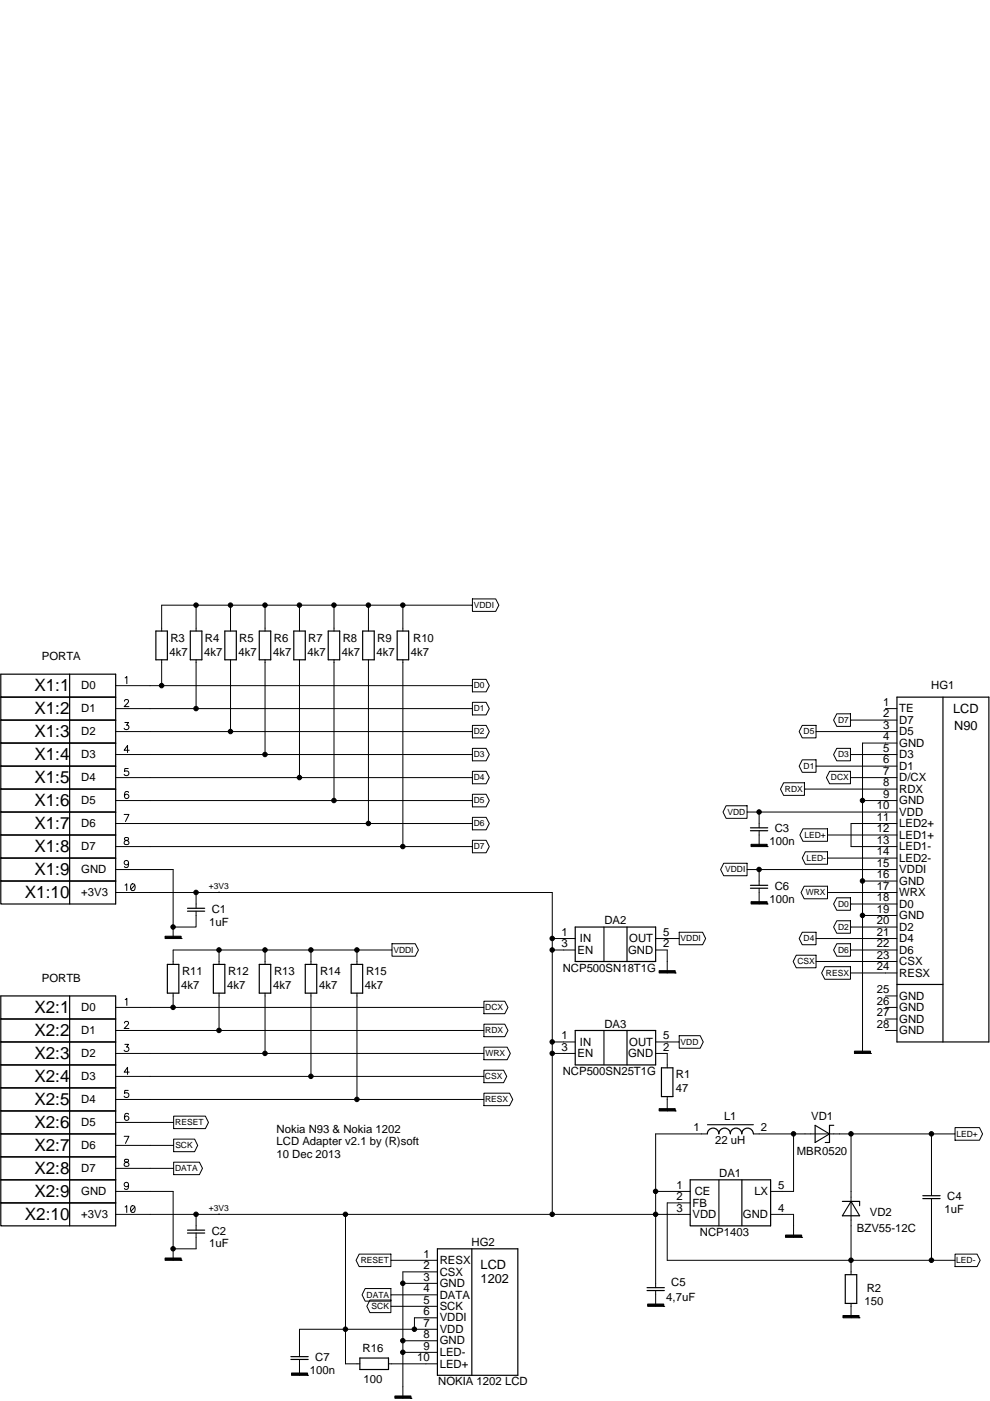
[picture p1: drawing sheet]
<svg xmlns="http://www.w3.org/2000/svg" width="210mm" height="297mm" viewBox="0 0 210 297" stroke-linecap="round" stroke-linejoin="round" font-family="sans-serif">
<g fill="#000" stroke="#000" stroke-width=".21">
<path d="M159.3 179v.5h3.4v-.5z" fill-rule="evenodd"/>
<path d="M35 198.5v.5h3.4v-.5z" fill-rule="evenodd"/>
<path d="M159.3 191.2v.5h3.4v-.5z" fill-rule="evenodd"/>
<path d="M139.8 205.8v.5h3.4v-.5z" fill-rule="evenodd"/>
<path d="M139.8 235.1v.4h3.4v-.4z" fill-rule="evenodd"/>
<path d="M181.2 222.9v.5h3.4v-.5z" fill-rule="evenodd"/>
<path d="M35 266.7v.5h3.4v-.5z" fill-rule="evenodd"/>
<path d="M137.4 276.5v.5h3.4v-.5z" fill-rule="evenodd"/>
<path d="M166.6 261.9v.4h3.4v-.4z" fill-rule="evenodd"/>
<path d="M178.8 278.9v.5h3.4v-.5z" fill-rule="evenodd"/>
<path d="M61.8 291.1v.5h3.4v-.5z" fill-rule="evenodd"/>
<path d="M83.8 296v.5h3.4v-.5z" fill-rule="evenodd"/>
<circle cx="41.6" cy="128.3" r=".48"/>
<circle cx="48.9" cy="128.3" r=".48"/>
<circle cx="56.2" cy="128.3" r=".48"/>
<circle cx="63.5" cy="128.3" r=".48"/>
<circle cx="70.8" cy="128.3" r=".48"/>
<circle cx="78.1" cy="128.3" r=".48"/>
<circle cx="85.4" cy="128.3" r=".48"/>
<circle cx="34.3" cy="145.4" r=".48"/>
<circle cx="41.6" cy="150.2" r=".48"/>
<circle cx="48.9" cy="155.1" r=".48"/>
<circle cx="56.2" cy="160" r=".48"/>
<circle cx="63.5" cy="164.9" r=".48"/>
<circle cx="70.8" cy="169.7" r=".48"/>
<circle cx="78.1" cy="174.6" r=".48"/>
<circle cx="85.4" cy="179.5" r=".48"/>
<circle cx="161" cy="172.2" r=".48"/>
<circle cx="182.9" cy="169.7" r=".48"/>
<circle cx="36.7" cy="196.5" r=".48"/>
<circle cx="41.6" cy="189.2" r=".48"/>
<circle cx="117.1" cy="199" r=".48"/>
<circle cx="161" cy="184.3" r=".48"/>
<circle cx="182.9" cy="186.8" r=".48"/>
<circle cx="182.9" cy="194.1" r=".48"/>
<circle cx="36.7" cy="213.6" r=".48"/>
<circle cx="46.5" cy="201.4" r=".48"/>
<circle cx="46.5" cy="218.5" r=".48"/>
<circle cx="56.2" cy="201.4" r=".48"/>
<circle cx="65.9" cy="201.4" r=".48"/>
<circle cx="75.7" cy="201.4" r=".48"/>
<circle cx="117.1" cy="201.4" r=".48"/>
<circle cx="56.2" cy="223.3" r=".48"/>
<circle cx="65.9" cy="228.2" r=".48"/>
<circle cx="75.7" cy="233.1" r=".48"/>
<circle cx="117.1" cy="223.3" r=".48"/>
<circle cx="117.1" cy="220.9" r=".48"/>
<circle cx="41.6" cy="257.5" r=".48"/>
<circle cx="73.3" cy="257.5" r=".48"/>
<circle cx="117.1" cy="257.5" r=".48"/>
<circle cx="139.1" cy="257.5" r=".48"/>
<circle cx="139.1" cy="252.6" r=".48"/>
<circle cx="168.3" cy="240.4" r=".48"/>
<circle cx="180.5" cy="240.4" r=".48"/>
<circle cx="197.6" cy="240.4" r=".48"/>
<circle cx="36.7" cy="264.8" r=".48"/>
<circle cx="85.4" cy="272.1" r=".48"/>
<circle cx="180.5" cy="267.2" r=".48"/>
<circle cx="197.6" cy="267.2" r=".48"/>
<circle cx="73.3" cy="281.8" r=".48"/>
<circle cx="85.4" cy="284.3" r=".48"/>
<circle cx="85.4" cy="286.7" r=".48"/>
<circle cx="87.9" cy="281.8" r=".48"/>
</g>
<g fill="none" stroke="#000" stroke-width=".21">
<path d="M34.3 139.9v5.5M41.6 139.9v10.3M41.6 128.3v5.5M48.9 128.3v5.5M48.9 139.9v15.2M56.2 139.9v20.1M56.2 128.3v5.5M63.5 139.9v25M63.5 128.3v5.5M70.8 128.3v5.5M70.8 139.9v29.8M78.1 128.3v5.5"/>
<path d="M78.1 139.9v34.7M85.4 128.3v5.5M85.4 139.9v39.6M100.2 127h4.9l.7 1.3-.7 1.3h-4.9zM100.2 128.3h-65.9v5.5M24.5 155.1h75.7M24.5 150.2h75.7M24.5 145.4h75.7M24.5 160h75.7M26.4 148.7l.3-.4h.3l.3 .3-.2 .5-.8 .7h1M26.5 153.2h.8l-.5 .6a.5 .5 0 0 1 .4 .8 .5 .5 0 0 1-.9-.2M26.5 143.7l.4-.3v1.5"/>
<path d="M27.4 159.1h-1.1l.8-1v1.5M100.2 153.8h2.9l.7 1.3-.7 1.3h-2.9zM100.2 148.9h2.9l.7 1.3-.7 1.4h-2.9zM100.2 158.7h2.9l.7 1.3-.7 1.3h-2.9zM100.2 144h2.9l.7 1.4-.7 1.3h-2.9zM170.2 153.8h2.9v2.6h-2.9l-.7-1.3zM173.1 155.1h17.1M177.5 158.7h2.9v2.6h-2.9l-.7-1.3zM177.5 151.3h2.9v2.7h-2.9l-.7-1.3zM180.4 160h9.8M180.4 152.7h9.8M187.8 150.2h2.4"/>
<path d="M190.2 157.5h-7.3v65.9M24.5 179.5h75.7M24.5 164.9h75.7M24.5 174.6h75.7M26.3 172.7h1l-.7 1.5M26.5 177.6v.5l.6 .2a.41 .41 0 0 1 .3 .4 .41 .41 0 0 1-.4 .4l-.5-.1-.2-.4 .2-.3 .7-.2 .1-.3a.57 .57 0 0 0-.8-.2zM27.2 162.9h-.7l-.1 .7 .5-.2 .3 .2 .1 .5-.5 .4-.5-.3M27.3 168l-.1-.1a.51 .51 0 0 0-.7 .2 .85 .85 0 0 0 .3 1.2 .47 .47 0 0 0 .5-.4 .47 .47 0 0 0-.4-.5 .47 .47 0 0 0-.5 .4M100.2 178.2h2.9l.7 1.3-.7 1.3h-2.9zM100.2 168.4h2.9l.7 1.3-.7 1.4h-2.9zM100.2 163.5h2.9l.7 1.4-.7 1.3h-2.9zM100.2 173.3h2.9l.7 1.3-.7 1.3h-2.9z"/>
<path d="M100.2 169.7h-75.7M154 170.8h4.5v2.7h-4.5l-.6-1.3zM158.5 172.2h31.7M161 172.2v3.3M161 176.1v3.4M166.2 166h4.4v2.6h-4.4l-.7-1.3zM170.2 161.1h2.9v2.6h-2.9l-.7-1.3zM170.3 175.7h5.2v2.7h-5.2l-.6-1.4zM170.6 167.3h19.6M173.1 162.4h17.1M176 163.5h4.4v2.7h-4.4l-.7-1.3zM182.9 169.7h7.3"/>
<path d="M190.2 177h-14.7M190.2 164.9h-9.8M190.2 174.6h-9.7v4.9h9.7M24.5 184.4h12.2v14.6M24.5 189.2h92.6v68.3M26.5 187.7l.4-.3v1.4M27.3 182.9a.47 .47 0 0 1-.7 .4 .47 .47 0 0 1-.2-.7 .47 .47 0 0 1 .8 0l.1 .3a.69 .69 0 0 1-.6 1l-.3-.2M27.9 187.5a.48 .48 0 0 1 .7 .2l.1 .3a.61 .61 0 0 1-.6 .8 .91 .91 0 0 1-.2-1.3zM28.6 187.7l-.8 .9M41.6 193.2v3.4h-4.9M41.6 189.2v3.4M46.5 189.1v.1"/>
<path d="M117.1 199h4.9M139.1 199h5M144.1 197.7h4.9l.7 1.3-.7 1.3h-4.9zM153.5 183h5v2.7h-5l-.7-1.3zM158.5 184.4h31.7M161 184.4v3.3M161 188.3v3.4M170.2 197.7h2.9v2.6h-2.9l-.7-1.3zM170.6 187.9h4.9v2.7h-4.9l-.7-1.4zM170.8 180.6h4.7v2.6h-4.7l-.6-1.3zM173.1 199h17.1M175.5 189.2h14.7"/>
<path d="M175.5 181.9h14.7M177.5 190.4h2.9v2.6h-2.9l-.7-1.3zM177.5 195.2h2.9v2.7h-2.9l-.7-1.3zM180.4 191.7h9.8M180.4 196.6h9.8M182.9 194.1h7.3M190.2 186.8h-7.3M24.5 213.6h78.1M24.5 218.5h78.1M26.4 216.9l.3-.3h.3l.3 .2-.2 .5-.8 .8h1M26.5 211.9l.4-.2v1.5M36.7 210.6v3"/>
<path d="M46.5 201.4v3.1M46.5 210.6v7.9M56.2 201.4v3.1M56.2 210.6v12.8M66 201.4v3.1M66 210.6v17.6M75.7 201.4v3.1M75.7 210.6v22.5M83.1 201.4h-46.4v3.1M83.1 200.1h5l.7 1.3-.7 1.3h-5zM102.6 212.3h4.5l.6 1.3-.6 1.3h-4.5zM102.6 217.1h4.5l.6 1.4-.6 1.3h-4.5z"/>
<path d="M117.1 201.4h4.9M139.1 201.4h2.4v4.9M144.1 219.6h4.4l.7 1.3-.7 1.4h-4.4zM168.9 202.5h4.2v2.7h-4.2l-.7-1.3zM173.1 203.9h17.1M174.9 205h5.5v2.6h-5.5l-.6-1.3zM177.5 200.1h2.9v2.6h-2.9l-.7-1.3zM180.4 201.4h9.8M180.4 206.3h9.8M187.8 213.6h2.4M187.8 218.5h2.4M187.8 211.2h2.4"/>
<path d="M187.8 216h2.4M24.5 223.4h78.1M24.5 238h12.3M24.5 228.2h78.1M24.5 233.1h78.1M26.5 221.4h.8l-.5 .6a.5 .5 0 0 1 .4 .8 .5 .5 0 0 1-.9-.1M27.2 231.2h-.7l-.1 .6 .5-.1 .3 .1 .1 .6-.5 .3-.5-.3M27.3 236.3l-.1-.2a.51 .51 0 0 0-.7 .2 .85 .85 0 0 0 .3 1.3 .47 .47 0 0 0 .5-.5 .47 .47 0 0 0-.4-.5 .47 .47 0 0 0-.5 .5M27.4 227.3h-1.1l.8-1v1.5M36.8 236.6h6.8l.6 1.4-.6 1.3h-6.8zM102.6 226.9h4.2l.7 1.3-.7 1.4h-4.2zM102.6 222h5l.6 1.4-.6 1.3h-5z"/>
<path d="M102.6 231.8h5.5l.7 1.3-.7 1.3h-5.5zM117.1 220.9h4.9M117.1 223.4h4.9M139.1 220.9h5M139.1 223.4h2.4v3M141.5 232.5v3M202.6 239.1h5.2l.6 1.3-.6 1.3h-5.2zM24.5 252.6h12.2v14.6M24.5 257.5h121.9M24.5 247.7h12.3M26.3 240.9h1l-.7 1.5M26.5 245.9v.4l.6 .2a.41 .41 0 0 1 .3 .4 .41 .41 0 0 1-.4 .4l-.5-.1-.2-.4 .2-.3 .7-.2 .1-.3a.57 .57 0 0 0-.8-.1z"/>
<path d="M26.5 255.9l.4-.3v1.5M27.3 251.2a.47 .47 0 0 1-.7 .4 .47 .47 0 0 1-.2-.8 .47 .47 0 0 1 .8 .1l.1 .3a.69 .69 0 0 1-.6 1l-.3-.2M27.9 255.7a.48 .48 0 0 1 .7 .2l.1 .3a.61 .61 0 0 1-.6 .9 .91 .91 0 0 1-.2-1.4zM28.6 255.9l-.8 .9M36.8 242.8h-12.3M36.8 241.5h4.5l.6 1.3-.6 1.4h-4.5zM36.8 246.4h5.5l.6 1.3-.6 1.3h-5.5zM41.6 257.5v3.3M46.5 257.3v.2M73.3 257.5v31.7h3M139.1 252.6h7.3M146.4 255h-4.9v12.2h61.1"/>
<path d="M150.1 240.4h-11v32.6M159.8 240.4h20.7M163.4 257.5h4.9v4.8M168.3 240.4v12.2h-4.9M197.6 240.4h5M197.6 254.1v13.1M197.6 240.4h-17.1v29.9M197.6 240.4v13.1M41.6 261.4v3.4h-4.9M76.2 265.9h6.7v2.6h-6.7l-.7-1.3zM77.4 273.2h5.5v2.7h-5.5l-.6-1.4zM78.5 275.6h4.4v2.7h-4.4l-.7-1.3z"/>
<path d="M82.9 274.5h9.9M82.9 267.2h9.9M82.9 277h9.9M85.4 272.1h7.4M92.8 279.4h-4.9v2.4M92.8 269.7h-7.4v26.8M139.1 273.6v3.4M180.5 276.4v3M202.6 265.9h4.6l.7 1.3-.7 1.3h-4.6zM63.5 288.2v3.4M82.4 289.2h10.4M85.4 286.7h7.4"/>
<path d="M92.8 281.8h-29.3v5.8M92.8 284.3h-7.4"/>
</g>
<g fill="none" stroke="#000" stroke-width=".25">
<path d="M33.1 133.8h2.4v6.1h-2.4zM40.4 133.8h2.4v6.1h-2.4zM47.7 133.8h2.4v6.1h-2.4zM55 133.8h2.4v6.1h-2.4zM62.3 133.8h2.4v6.1h-2.4zM69.6 133.8h2.5v6.1h-2.5zM76.9 133.8h2.5v6.1h-2.5zM84.2 133.8h2.5v6.1h-2.5zM.2 142.9h24.3v4.9h-24.3zM14.8 142.9v48.8M24.5 147.8h-24.3v4.9h24.3M24.5 152.7h-24.3v4.8h24.3"/>
<path d="M24.5 157.5h-24.3v4.9h24.3M24.5 147.8v4.9M24.5 152.7v4.8M24.5 157.5v4.9M190.2 147.8h19.5v73.1h-19.5zM200 147.8v73.1M24.5 172.2h-24.3v4.8h24.3M24.5 177h-24.3v4.9h24.3M24.5 162.4h-24.3v4.9h24.3M24.5 167.3h-24.3v4.9h24.3M24.5 172.2v4.8M24.5 177v4.9"/>
<path d="M24.5 162.4v4.9M24.5 167.3v4.9M159.2 175.5h3.6M159.2 176.1h3.6M.2 186.8h24.3v4.9h-24.3zM24.5 181.9h-24.3v4.9h24.3M24.5 181.9v4.9M39.8 192.6h3.6M39.8 193.2h3.6M122 196.6h17.1v7.3h-17.1zM133 196.6v7.3M159.2 187.7h3.6"/>
<path d="M159.2 188.3h3.6M.2 211.2h24.3v4.8h-24.3zM14.8 211.2v48.7M24.5 216h-24.3v4.9h24.3M24.5 216v4.9M35.5 204.5h2.4v6.1h-2.4zM45.3 204.5h2.4v6.1h-2.4zM55 204.5h2.4v6.1h-2.4zM64.7 204.5h2.5v6.1h-2.5zM74.5 204.5h2.4v6.1h-2.4zM122 218.5h17.1v7.3h-17.1zM133 218.5v7.3"/>
<path d="M190.2 208.7h9.8M24.5 230.7h-24.3v4.8h24.3M24.5 235.5h-24.3v4.9h24.3M24.5 220.9h-24.3v4.9h24.3M24.5 225.8h-24.3v4.9h24.3M24.5 230.7v4.8M24.5 235.5v4.9M24.5 220.9v4.9M24.5 225.8v4.9M140.3 226.4h2.4v6.1h-2.4zM172.9 238.6v3.6M175.9 238.6v3.6"/>
<path d="M.2 255h24.3v4.9h-24.3zM24.5 240.4h-24.3v4.9h24.3M24.5 245.3h-24.3v4.8h24.3M24.5 250.1h-24.3v4.9h24.3M24.5 240.4v4.9M24.5 245.3v4.8M24.5 250.1v4.9M146.4 250.1h17v9.8h-17zM150 240.4a1.23 1.23 0 0 1 1.3-1.2 1.23 1.23 0 0 1 1.2 1.2M152.5 240.4a1.23 1.23 0 0 1 1.2-1.2 1.23 1.23 0 0 1 1.2 1.2M154.9 240.4a1.23 1.23 0 0 1 1.2-1.2 1.23 1.23 0 0 1 1.3 1.2M157.3 240.4a1.23 1.23 0 0 1 1.3-1.2 1.23 1.23 0 0 1 1.2 1.2"/>
<path d="M157.4 250.1v9.8M178.7 257.8h3.6M178.7 254.7h3.6M195.7 253.5h3.7M195.7 254.1h3.7M39.8 260.8h3.6M39.8 261.4h3.6M92.8 264.8h17v26.8h-17zM100.1 264.8v26.8M137.2 273h3.7M137.2 273.6h3.7M179.3 270.3h2.4v6.1h-2.4z"/>
<path d="M61.7 287.6h3.7M61.7 288.2h3.7M76.3 287.9h6.1v2.5h-6.1z"/>
</g>
<path d="M128.1 196.6v7.3M128.1 218.5v7.3M150.1 238.5h9.7M172.9 238.6l3 1.8-3 1.8M175.9 238.6h.9M152.5 250.1v9.8M175 242.2h.9M178.7 257.8l1.8-3.1 1.8 3.1M182.3 254.7v1" fill="none" stroke="#000" stroke-width=".23"/>
<g font-size="3.6">
<text x="7.3" y="146.6">X1:1</text>
<text x="7.3" y="151.4">X1:2</text>
<text x="7.3" y="156.3">X1:3</text>
<text x="7.3" y="161.2">X1:4</text>
<text x="7.3" y="166.1">X1:5</text>
<text x="7.3" y="170.9">X1:6</text>
<text x="7.3" y="175.8">X1:7</text>
<text x="7.3" y="180.7">X1:8</text>
<text x="7.3" y="185.6">X1:9</text>
<text x="5.3" y="190.4">X1:10</text>
<text x="7.3" y="214.8">X2:1</text>
<text x="7.3" y="219.7">X2:2</text>
<text x="7.3" y="224.6">X2:3</text>
<text x="7.3" y="229.4">X2:4</text>
<text x="7.3" y="234.3">X2:5</text>
<text x="7.3" y="239.2">X2:6</text>
<text x="7.3" y="244.1">X2:7</text>
<text x="7.3" y="248.9">X2:8</text>
<text x="7.3" y="253.8">X2:9</text>
<text x="5.3" y="258.7">X2:10</text>
</g>
<g font-size="2.7">
<text x="202.1" y="151.2">LCD</text>
<text x="202.4" y="154.8">N90</text>
<text x="101.9" y="269">LCD</text>
<text x="101.9" y="272.1">1202</text>
</g>
<g font-size="2.4">
<text x="36.1" y="136">R3</text>
<text x="43.5" y="136">R4</text>
<text x="50.8" y="136">R5</text>
<text x="58.1" y="136">R6</text>
<text x="65.4" y="136">R7</text>
<text x="72.7" y="136">R8</text>
<text x="80" y="136">R9</text>
<text x="87.6" y="136">R10</text>
<text x="8.9" y="139.9">PORTA</text>
<text x="36" y="139">4k7</text>
<text x="43.3" y="139">4k7</text>
<text x="50.6" y="139">4k7</text>
<text x="57.9" y="139">4k7</text>
<text x="65.2" y="139">4k7</text>
<text x="72.5" y="139">4k7</text>
<text x="79.9" y="139">4k7</text>
<text x="87.2" y="139">4k7</text>
<text x="17.2" y="146.2">D0</text>
<text x="187.3" y="149.7">1</text>
<text x="197.5" y="146">HG1</text>
<text x="17.2" y="155.9">D2</text>
<text x="17.2" y="151">D1</text>
<text x="187.3" y="152.1">2</text>
<text x="187.3" y="154.5">3</text>
<text x="190.7" y="153.5">D7</text>
<text x="190.7" y="151">TE</text>
<text x="190.7" y="155.9">D5</text>
<text x="17.2" y="160.8">D3</text>
<text x="187.3" y="159.4">5</text>
<text x="187.3" y="157">4</text>
<text x="187.3" y="161.9">6</text>
<text x="190.7" y="160.8">D3</text>
<text x="190.7" y="158.3">GND</text>
<text x="17.2" y="165.6">D4</text>
<text x="187.3" y="166.7">8</text>
<text x="187.3" y="164.3">7</text>
<text x="190.7" y="163.2">D1</text>
<text x="190.7" y="165.7">D/CX</text>
<text x="17.2" y="170.5">D5</text>
<text x="186" y="171.6">10</text>
<text x="187.3" y="169.2">9</text>
<text x="190.7" y="168.1">RDX</text>
<text x="190.7" y="170.5">GND</text>
<text x="190.7" y="173">VDD</text>
<text x="17.2" y="175.4">D6</text>
<text x="163.2" y="179.2">100n</text>
<text x="164.3" y="176.5">C3</text>
<text x="186" y="174">11</text>
<text x="186" y="178.9">13</text>
<text x="186" y="176.5">12</text>
<text x="190.7" y="175.4">LED2+</text>
<text x="190.7" y="177.8">LED1+</text>
<text x="17.2" y="185.1">GND</text>
<text x="17.2" y="180.3">D7</text>
<text x="186" y="181.4">14</text>
<text x="186" y="183.8">15</text>
<text x="190.7" y="182.7">LED2-</text>
<text x="190.7" y="180.3">LED1-</text>
<text x="190.7" y="185.1">VDDI</text>
<text x="17.2" y="190">+3V3</text>
<text x="163.2" y="191.4">100n</text>
<text x="164.3" y="188.7">C6</text>
<text x="186" y="188.7">17</text>
<text x="186" y="186.2">16</text>
<text x="186" y="191.1">18</text>
<text x="190.7" y="190">WRX</text>
<text x="190.7" y="187.6">GND</text>
<text x="44.4" y="196.2">1uF</text>
<text x="44.9" y="193.5">C1</text>
<text x="128.2" y="196">DA2</text>
<text x="186" y="196">20</text>
<text x="186" y="193.5">19</text>
<text x="190.7" y="197.3">D2</text>
<text x="190.7" y="192.4">D0</text>
<text x="190.7" y="194.9">GND</text>
<text x="119.1" y="198.4">1</text>
<text x="119.1" y="200.9">3</text>
<text x="122.5" y="202.2">EN</text>
<text x="123" y="199.8">IN</text>
<text x="133.2" y="202.2">GND</text>
<text x="133.5" y="199.8">OUT</text>
<text x="140.7" y="198.4">5</text>
<text x="140.7" y="200.9">2</text>
<text x="186" y="203.3">23</text>
<text x="186" y="200.9">22</text>
<text x="186" y="198.4">21</text>
<text x="190.7" y="202.2">D6</text>
<text x="190.7" y="199.8">D4</text>
<text x="8.9" y="208.2">PORTB</text>
<text x="38.4" y="209.7">4k7</text>
<text x="38.6" y="206.7">R11</text>
<text x="48.2" y="209.7">4k7</text>
<text x="48.4" y="206.7">R12</text>
<text x="57.9" y="209.7">4k7</text>
<text x="58.1" y="206.7">R13</text>
<text x="67.7" y="209.7">4k7</text>
<text x="67.9" y="206.7">R14</text>
<text x="77.4" y="209.7">4k7</text>
<text x="77.6" y="206.7">R15</text>
<text x="119.4" y="206">NCP500SN18T1G</text>
<text x="186" y="205.7">24</text>
<text x="190.7" y="204.6">CSX</text>
<text x="190.7" y="207.1">RESX</text>
<text x="17.2" y="214.4">D0</text>
<text x="186" y="210.6">25</text>
<text x="186" y="215.5">27</text>
<text x="186" y="213">26</text>
<text x="190.7" y="211.9">GND</text>
<text x="190.7" y="214.4">GND</text>
<text x="17.2" y="219.3">D1</text>
<text x="119.1" y="220.3">1</text>
<text x="123" y="221.7">IN</text>
<text x="128.2" y="217.9">DA3</text>
<text x="133.5" y="221.7">OUT</text>
<text x="140.7" y="220.3">5</text>
<text x="186" y="217.9">28</text>
<text x="190.7" y="219.3">GND</text>
<text x="190.7" y="216.8">GND</text>
<text x="17.2" y="224.1">D2</text>
<text x="119.1" y="222.8">3</text>
<text x="119.4" y="227.9">NCP500SN25T1G</text>
<text x="122.5" y="224.1">EN</text>
<text x="133.2" y="224.1">GND</text>
<text x="140.7" y="222.8">2</text>
<text x="17.2" y="229">D3</text>
<text x="17.2" y="233.9">D4</text>
<text x="143.3" y="231.6">47</text>
<text x="143.4" y="228.6">R1</text>
<text x="17.2" y="238.8">D5</text>
<text x="147.1" y="239.8">1</text>
<text x="153.6" y="237.4">L1</text>
<text x="161.4" y="239.8">2</text>
<text x="172.1" y="237.4">VD1</text>
<text x="17.2" y="243.6">D6</text>
<text x="58.7" y="240.1">Nokia N93 &amp; Nokia 1202</text>
<text x="58.7" y="242.8">LCD Adapter v2.1 by (R)soft</text>
<text x="58.7" y="245.4">10 Dec 2013</text>
<text x="151.7" y="242.5">22 uH</text>
<text x="169" y="245">MBR0520</text>
<text x="17.2" y="248.5">D7</text>
<text x="152.5" y="249.6">DA1</text>
<text x="17.2" y="253.4">GND</text>
<text x="143.5" y="256.9">3</text>
<text x="143.5" y="252">1</text>
<text x="143.5" y="254.5">2</text>
<text x="146.9" y="255.8">FB</text>
<text x="147.4" y="253.4">CE</text>
<text x="160" y="253.4">LX</text>
<text x="165" y="256.9">4</text>
<text x="165" y="252">5</text>
<text x="184.5" y="257.9">VD2</text>
<text x="200.3" y="257.2">1uF</text>
<text x="200.9" y="254.5">C4</text>
<text x="17.2" y="258.3">+3V3</text>
<text x="44.9" y="261.8">C2</text>
<text x="146.9" y="258.3">VDD</text>
<text x="148.4" y="262">NCP1403</text>
<text x="157.6" y="258.3">GND</text>
<text x="181.7" y="261.3">BZV55-12C</text>
<text x="44.4" y="264.5">1uF</text>
<text x="89.9" y="266.6">1</text>
<text x="89.9" y="269.1">2</text>
<text x="93.3" y="268">RESX</text>
<text x="100" y="264.2">HG2</text>
<text x="89.9" y="274">4</text>
<text x="89.9" y="271.5">3</text>
<text x="93.3" y="275.3">DATA</text>
<text x="93.3" y="272.9">GND</text>
<text x="93.3" y="270.4">CSX</text>
<text x="141.3" y="275.9">4,7uF</text>
<text x="142.4" y="272.7">C5</text>
<text x="183.8" y="274">R2</text>
<text x="89.9" y="281.3">7</text>
<text x="89.9" y="276.4">5</text>
<text x="89.9" y="278.8">6</text>
<text x="93.3" y="277.7">SCK</text>
<text x="93.3" y="280.2">VDDI</text>
<text x="183.4" y="276.7">150</text>
<text x="76.9" y="286.6">R16</text>
<text x="89.9" y="283.7">8</text>
<text x="89.9" y="286.2">9</text>
<text x="93.3" y="282.6">VDD</text>
<text x="93.3" y="285.1">GND</text>
<text x="93.3" y="287.5">LED-</text>
<text x="65.7" y="291.3">100n</text>
<text x="66.8" y="288.6">C7</text>
<text x="77.1" y="293.2">100</text>
<text x="88.5" y="288.6">10</text>
<text x="92.9" y="293.7">NOKIA 1202 LCD</text>
<text x="93.3" y="289.9">LED+</text>
</g>
<g font-size="1.8">
<text x="100.5" y="128.9">VDDI</text>
<text x="100.5" y="145.9">D0</text>
<text x="100.5" y="155.7">D2</text>
<text x="100.5" y="150.8">D1</text>
<text x="170.5" y="155.7">D5</text>
<text x="177.8" y="153.2">D7</text>
<text x="100.5" y="160.5">D3</text>
<text x="177.8" y="160.5">D3</text>
<text x="100.5" y="165.4">D4</text>
<text x="166.5" y="167.9">RDX</text>
<text x="170.5" y="163">D1</text>
<text x="176.3" y="165.4">DCX</text>
<text x="100.5" y="170.3">D5</text>
<text x="154.3" y="172.7">VDD</text>
<text x="100.5" y="175.2">D6</text>
<text x="170.6" y="177.6">LED+</text>
<text x="100.5" y="180.1">D7</text>
<text x="153.8" y="184.9">VDDI</text>
<text x="171.1" y="182.5">LED-</text>
<text x="44.3" y="188.5">+3V3</text>
<text x="170.9" y="189.8">WRX</text>
<text x="177.8" y="192.2">D0</text>
<text x="177.8" y="197.1">D2</text>
<text x="83.4" y="202">VDDI</text>
<text x="144.4" y="199.6">VDDI</text>
<text x="170.5" y="199.6">D4</text>
<text x="177.8" y="202">D6</text>
<text x="169.1" y="204.4">CSX</text>
<text x="175.2" y="206.9">RESX</text>
<text x="102.9" y="214.2">DCX</text>
<text x="102.9" y="219.1">RDX</text>
<text x="144.4" y="221.5">VDD</text>
<text x="103" y="223.9">WRX</text>
<text x="102.8" y="228.8">CSX</text>
<text x="102.9" y="233.7">RESX</text>
<text x="37.2" y="238.5">RESET</text>
<text x="37.2" y="243.4">SCK</text>
<text x="202.9" y="241">LED+</text>
<text x="37.1" y="248.3">DATA</text>
<text x="44.3" y="256.7">+3V3</text>
<text x="76.5" y="267.8">RESET</text>
<text x="202.8" y="267.8">LED-</text>
<text x="77.7" y="275.1">DATA</text>
<text x="78.8" y="277.5">SCK</text>
</g>
</svg>
